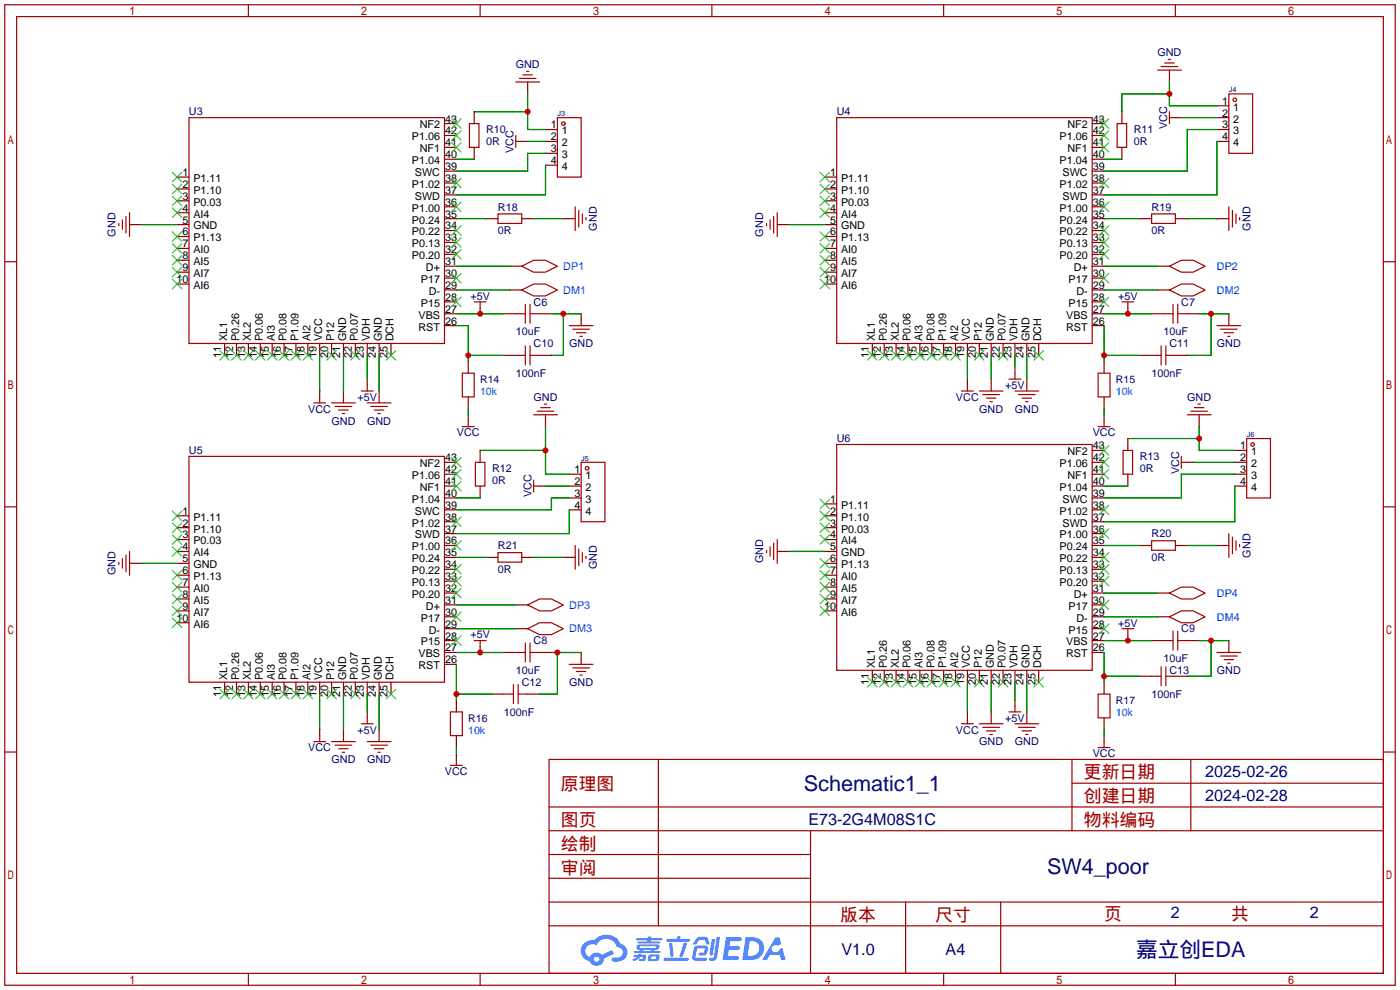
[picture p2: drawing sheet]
<svg xmlns="http://www.w3.org/2000/svg" width="299mm" height="212mm" viewBox="0 0 299 212" stroke-linecap="round" stroke-linejoin="round" font-family="sans-serif">
<g fill="none" stroke="#a10000" stroke-width=".25">
<path d="M1 1h297.2v209.6h-297.2zM3.6 3.6h292.1v204.4h-292.1zM53.1 1v2.6M102.6 1v2.6M152.1 1v2.6M201.7 1v2.6M251.2 1v2.6M1 55.9h2.6M295.7 55.9h2.5M1 108.3h2.6M295.7 108.3h2.5M1 160.7h2.6"/>
<path d="M117.3 162.3h178.4v45.7h-178.4zM117.3 177.5h178.4M117.3 172.5h178.4M140.7 162.3v35.6M173.2 177.5v30.5M229.1 162.3v15.2M229.1 167.4h66.6M254.5 162.3v15.2M295.7 160.7h2.5M117.3 182.6h55.9M117.3 197.9h178.4M117.3 192.8h178.4"/>
<path d="M117.3 187.7h55.9M193.5 192.8v15.2M213.9 192.8v15.2M53.1 208v2.6M102.6 208v2.6M152.1 208v2.6M201.7 208v2.6M251.2 208v2.6"/>
</g>
<g fill="#5487ff">
<path d="M155.2 200.3h2.6a.48 .48 0 0 1 .7 .4 .48 .48 0 0 1-.6 .4h-1.8l-.2 1.1h1.9a.43 .43 0 0 1 .4 .4 .43 .43 0 0 1-.5 .4h-1.9l-.2 1.3h1.7a.45 .45 0 0 1 .5 .2 .45 .45 0 0 1-.1 .6h-3.3z"/>
<path d="M165.7 200.3h.9l.4 1.5-.8 .3a.84 .84 0 0 0-1.2 .3 .84 .84 0 0 0 .4 1.1 .84 .84 0 0 0 1.1-.4l.1-.2 .6-.3 .7 2.5h-1l-.2-1h-2.1l-.6 1h-1.1z"/>
<path d="M152.1 200.8h.7l-.5 3.1a.36 .36 0 0 1-.3 .3 .36 .36 0 0 1-.4-.3z"/>
<path d="M153.2 200.2h.7l-.6 4.3a1.13 1.13 0 0 1-1.8 .6l.2-.4h.7l.2-.2z"/>
<path d="M148.9 200.6l.6-.4h1a.77 .77 0 0 1 .9 .5l.3 1-.2 .2h-.5l-.3-.9-.2-.2-1 .1-.7 1-.6-.1-.1-.2z"/>
<path d="M148.4 202.4l.6-.3h1.7a.81 .81 0 0 1 .7 .5 .81 .81 0 0 1-.2 .8 .81 .81 0 0 1-.9 .8h-.7a.32 .32 0 0 1-.3-.3 .32 .32 0 0 1 .4-.3h.7l.2-.9-1.6 .1-.4 1.8 2.2 .1a.32 .32 0 0 1 .3 .4 .32 .32 0 0 1-.4 .2h-2.2l-.5-.3-.1-.5z"/>
<path d="M141.9 204.7h5a.33 .33 0 0 1 .3 .3 .33 .33 0 0 1-.3 .3h-4.9l-.2-.1z"/>
<path d="M146.1 201.5h.8l-.7 2a.98 .98 0 0 1-.7 1.1l-.3-.3z"/>
<path d="M143 201.6h.7l.3 2.5a.34 .34 0 0 1-.3 .4 .34 .34 0 0 1-.4-.3z"/>
<path d="M142.5 200.7h2.1l.3-.6h.6l-.1 .6h1.7a.32 .32 0 0 1 .4 .3 .32 .32 0 0 1-.4 .3h-4.5l-.2-.2z"/>
<path d="M135.5 204.1h.9l.1-.3h.6v.3h.8a.82 .82 0 0 1-.5 1.3h-.8v-.4l.7-.1 .1-.3a.68 .68 0 0 0-1 .4l-1.1 .4-.1-.4 .9-.5h-.7z"/>
<path d="M136 200.5h2.4l.1-.3h.7v.3h2.2l.2 .3-.2 .2h-2.3v.2h1.8l.2 .3-.2 .1h-4.5l-.1-.4h2l.1-.2h-2.3l-.1-.2z"/>
<path d="M159.4 200.3l-.8 4.9h1.7a2.5 2.5 0 0 0 3-2.5 2.5 2.5 0 0 0-3.1-2.4zM160.3 201.1a1.61 1.61 0 0 1 2 1.5 1.61 1.61 0 0 1-1.8 1.7h-.7z"/>
<path d="M136.2 202a.55 .55 0 0 0-.2 .8 .55 .55 0 0 0 .7 .2l.1 .3h-1.3v.3l5.4 .1 .3-.2-.2-.2h-1.2l.2-.3a.7 .7 0 0 0 .8-.3 .7 .7 0 0 0 0-.8l-4.2-.1zM136.8 202.3l3.3-.1 .1 .1-.2 .3h-3.2zM137.5 203h1.7l-.2 .3h-1.4z"/>
<path d="M138.6 204.2a1.05 1.05 0 0 0 0 1.2 2.91 2.91 0 0 0 2.2-.2 .98 .98 0 0 0 0-1.2h-1.6zM139.2 204.5l.9-.1 .1 .4-.2 .2-.8-.1z"/>
<path d="M124.9 201.6a2.23 2.23 0 0 0-.7 2.3 2.23 2.23 0 0 0 1.8 1.6 1.58 1.58 0 0 0 1.8 .9 1.58 1.58 0 0 0 1.3-1.5l2.2-1.1-.5-.7-2.1 1a1.65 1.65 0 0 0-2.7 .4 1.45 1.45 0 0 1-.8-1.9 1.45 1.45 0 0 1 2-.7l.3 .1a2.3 2.3 0 0 1 2.3-1.3 2.3 2.3 0 0 1 2 1.7 1.12 1.12 0 0 1 1.3 1 1.12 1.12 0 0 1-1.1 1.2h-.7a.45 .45 0 0 0-.6 .4 .45 .45 0 0 0 .5 .5 2.21 2.21 0 0 0 2.2-.5 2.21 2.21 0 0 0 .5-2.3 2.13 2.13 0 0 0-1.3-1.1 3.3 3.3 0 0 0-5.6-.7l-1.1 .1zM127 205a.57 .57 0 0 1 1.1 0 .57 .57 0 0 1-1.1 0z"/>
</g>
<g fill="none" stroke="#a10000" stroke-width=".25">
<path d="M110.2 17.5h5.1M111 16.8h3.6M111.8 16h2M112.5 15.2h.5M247.4 15h5.1M248.2 14.2h3.5M248.9 13.5h2.1M249.7 12.7h.5M40.4 25.1h54.6v48.3h-54.6zM100.3 26.4h2.1v5.1h-2.1zM110.2 29v2.5M110.2 30.2h1.3"/>
<path d="M119.1 25.1h5.1v12.7h-5.1zM178.8 25.1h54.6v48.3h-54.6zM238.8 26.4h2v5.1h-2zM249.9 23.9v2.5M249.9 25.1h1.3M262.6 20.1h5.1v12.7h-5.1zM25.4 47.8v.5M26.2 47v2M26.9 46.2v3.6M27.7 45.5v5M106.4 45.7h5.1v2.1h-5.1zM111.5 56.9l2.5-1.3h2.6l2.5 1.3-2.5 1.3h-2.6z"/>
<path d="M122.9 44.2v5.1M123.7 45v3.5M124.5 45.7v2.1M125.2 46.5v.5M163.8 47.8v.5M164.6 47v2M165.4 46.2v3.6M166.1 45.5v5M246.1 45.7h5.1v2.1h-5.1zM249.9 56.9l2.6-1.3h2.5l2.6 1.3-2.6 1.3h-2.5zM262.6 44.2v5.1M263.4 45v3.5"/>
<path d="M264.2 45.7v2.1M264.9 46.5v.5M98.8 79.8h2.5v5h-2.5zM101.3 64.5h2.6M102.6 64.5v1.3M110.2 67.1h2.1M110.2 75.9h2.1M111.5 62l2.5-1.3h2.6l2.5 1.3-2.5 1.2h-2.6zM112.3 65v4.1M112.3 73.9v4.1M113.3 65v4.1M113.3 73.9v4.1"/>
<path d="M113.3 67.1h2M113.3 75.9h2M121.7 69.6h5M122.4 70.4h3.6M123.2 71.1h2M124 71.9h.5M216.9 79.8v1.2M234.7 79.8h2.5v5h-2.5zM239.8 64.5h2.5M241 64.5v1.3M246.1 75.9h2.1M248.2 73.9v4.1"/>
<path d="M248.7 67.1h2M249.2 75.9h2M249.2 73.9v4.1M249.9 62l2.6-1.3h2.5l2.6 1.3-2.6 1.2h-2.5zM250.7 65v4.1M251.7 67.1h2M251.7 65v4.1M260.1 69.6h5.1M260.9 70.4h3.5M261.6 71.1h2.1M262.4 71.9h.5M40.4 97.5h54.6v48.3h-54.6z"/>
<path d="M67.1 86.1h2.5M68.3 84.8v1.3M70.9 86.1h5M71.6 86.9h3.6M72.4 87.6h2M73.2 88.4h.5M77.2 83.6h2.6M78.5 86.1h5.1M78.5 82.3v1.3M79.2 86.9h3.6M80 87.6h2M80.8 88.4h.5"/>
<path d="M98.8 91.2h2.5M100.1 89.9v1.3M101.6 98.8h2v5.1h-2zM114 88.6h5.1M114.8 87.9h3.6M115.6 87.1h2M116.3 86.4h.5M124.2 98.8h5.1v12.7h-5.1zM178.8 95h54.6v48.3h-54.6zM205.5 83.6h2.5M206.8 82.3v1.3M209.3 83.6h5.1"/>
<path d="M210.1 84.3h3.5M210.8 85.1h2.1M211.6 85.9h.5M215.6 81h2.6M216.9 83.6h5.1M217.7 84.3h3.5M218.4 85.1h2.1M219.2 85.9h.5M234.7 91.2h2.5M236 89.9v1.3M240 96.3h2.1v5h-2.1zM252.5 97.5v2.6"/>
<path d="M252.5 98.8h1.2M253.7 88.6h5.1M254.5 87.9h3.6M255.3 87.1h2M256 86.4h.5M266.4 93.7h5.1v12.7h-5.1zM26.2 119.4v2M26.9 118.6v3.6M27.7 117.9v5M106.4 118.1h5.1v2h-5.1zM114 102.6v2.6M114 103.9h1.3"/>
<path d="M122.9 116.6v5.1M123.7 117.3v3.6M124.5 118.1v2M125.2 118.9v.5M163.8 117.6v.5M164.6 116.8v2.1M165.4 116.1v3.5M166.1 115.3v5.1M246.1 115.6h5.1v2h-5.1zM262.6 114v5.1M263.4 114.8v3.6M264.2 115.6v2"/>
<path d="M264.9 116.3v.5M25.4 120.1v.5M101.3 136.9h2.6M102.6 136.9v1.3M110.2 139.4h2.1M112.3 137.4v4.1M112.8 134.4l2.5-1.3h2.6l2.5 1.3-2.5 1.2h-2.6zM112.8 129.3l2.5-1.3h2.6l2.5 1.3-2.5 1.3h-2.6zM113.3 137.4v4.1M113.3 139.4h2M239.8 134.4h2.5M241 134.4v1.2"/>
<path d="M248.7 136.9h2M249.9 131.8l2.6-1.2h2.5l2.6 1.2-2.6 1.3h-2.5zM249.9 126.7l2.6-1.2h2.5l2.6 1.2-2.6 1.3h-2.5zM250.7 134.9v4M251.7 134.9v4M251.7 136.9h2M260.1 139.4h5.1M67.1 158.5h2.5M68.3 157.2v1.3M70.9 158.5h5M71.6 159.3h3.6M77.2 154.7h2.6"/>
<path d="M78.5 158.5h5.1M78.5 153.4v1.3M79.2 159.3h3.6M96.3 152.1h2.5v5.1h-2.5zM107.7 148.3h2M109.7 146.3v4.1M110.7 146.3v4.1M110.7 148.3h2.1M121.7 142h5M122.4 142.7h3.6M123.2 143.5h2M124 144.3h.5"/>
<path d="M205.5 154.7h2.5M206.8 153.4v1.3M209.3 154.7h5.1M210.1 155.4h3.5M210.8 156.2h2.1M211.6 157h.5M215.6 152.1h2.6M216.9 154.7h5.1M216.9 150.9v1.2M217.7 155.4h3.5M218.4 156.2h2.1M219.2 157h.5"/>
<path d="M234.7 148.3h2.5v5.1h-2.5zM234.7 159.8h2.5M236 158.5v1.3M246.1 144.5h2.1M248.2 142.5v4.1M249.2 142.5v4.1M249.2 144.5h2M260.9 140.2h3.5M261.6 141h2.1M262.4 141.7h.5M72.4 160h2M73.2 160.8h.5"/>
<path d="M80 160h2M80.8 160.8h.5M96.3 163.6h2.5M97.5 162.3v1.3"/>
<circle cx="120.4" cy="26.4" r=".38"/>
<circle cx="263.9" cy="21.3" r=".38"/>
<circle cx="267.7" cy="95" r=".38"/>
<circle cx="125.5" cy="100.1" r=".38"/>
</g>
<g fill="none" stroke="#870000" stroke-width=".25">
<path d="M112.8 17.5v2.6M249.9 15v2.5M37.8 37.8h2.6M95 39.1h2.5M95 36.6h2.5M95 34h2.5M95 31.5h2.5M95 29h2.5M95 26.4h2.5M101.3 23.9v2.5M101.3 31.5v2.5M111.5 30.2h1.3"/>
<path d="M116.6 27.7h2.5M116.6 30.2h2.5M116.6 32.8h2.5M116.6 35.3h2.5M176.3 37.8h2.5M233.4 39.1h2.6M233.4 36.6h2.6M233.4 34h2.6M233.4 31.5h2.6M233.4 29h2.6M233.4 26.4h2.6M239.8 23.9v2.5"/>
<path d="M239.8 31.5v2.5M251.2 25.1h1.3M260.1 27.7h2.5M260.1 30.2h2.5M260.1 22.6h2.5M260.1 25.1h2.5M27.7 48h2.5M37.8 40.4h2.6M37.8 42.9h2.6M37.8 45.5h2.6M37.8 48h2.6M37.8 50.5h2.6"/>
<path d="M37.8 53.1h2.6M37.8 55.6h2.6M37.8 58.2h2.6M95 59.4h2.5M95 56.9h2.5M95 54.4h2.5M95 51.8h2.5M95 49.3h2.5M95 46.7h2.5M95 44.2h2.5M95 41.7h2.5M103.9 46.7h2.5"/>
<path d="M109 56.9h2.5M111.5 46.7h2.5M120.4 46.7h2.5M166.1 48h2.6M176.3 40.4h2.5M176.3 42.9h2.5M176.3 45.5h2.5M176.3 48h2.5M176.3 50.5h2.5M176.3 53.1h2.5M176.3 55.6h2.5M176.3 58.2h2.5"/>
<path d="M233.4 59.4h2.6M233.4 56.9h2.6M233.4 54.4h2.6M233.4 51.8h2.6M233.4 49.3h2.6M233.4 46.7h2.6M233.4 44.2h2.6M233.4 41.7h2.6M243.6 46.7h2.5M247.4 56.9h2.5M251.2 46.7h2.5M260.1 46.7h2.5"/>
<path d="M37.8 60.7h2.6M48 73.4v2.5M50.5 73.4v2.5M53.1 73.4v2.5M55.6 73.4v2.5M58.2 73.4v2.5M60.7 73.4v2.5M63.2 73.4v2.5M65.8 73.4v2.5M68.3 73.4v2.5M70.9 73.4v2.5M73.4 73.4v2.5"/>
<path d="M75.9 73.4v2.5M78.5 73.4v2.5M81 73.4v2.5M83.6 73.4v2.5M95 69.6h2.5M95 67.1h2.5M95 64.5h2.5M95 62h2.5M100.1 77.2v2.6M102.6 65.8v1.3M107.7 67.1h2.5M107.7 75.9h2.5"/>
<path d="M109 62h2.5M115.3 67.1h2.6M115.3 75.9h2.6M124.2 67.1v2.5M176.3 60.7h2.5M186.4 73.4v2.5M189 73.4v2.5M191.5 73.4v2.5M194.1 73.4v2.5M196.6 73.4v2.5M199.1 73.4v2.5M201.7 73.4v2.5"/>
<path d="M204.2 73.4v2.5M206.8 73.4v2.5M209.3 73.4v2.5M211.8 73.4v2.5M214.4 73.4v2.5M216.9 73.4v2.5M216.9 78.5v1.3M219.5 73.4v2.5M222 73.4v2.5M233.4 69.6h2.6M233.4 67.1h2.6M233.4 64.5h2.6"/>
<path d="M233.4 62h2.6M236 77.2v2.6M241 65.8v1.3M243.6 75.9h2.5M246.1 67.1h2.6M247.4 62h2.5M251.2 75.9h2.5M253.7 67.1h2.6M262.6 67.1v2.5M68.3 83.6v1.2M73.4 83.6v2.5M78.5 81v1.3"/>
<path d="M81 83.6v2.5M95 98.8h2.5M100.1 84.8v2.6M100.1 88.6v1.3M102.6 96.3v2.5M116.6 88.6v2.6M206.8 81v1.3M211.8 81v2.6M219.5 81v2.6M233.4 98.8h2.6M233.4 96.3h2.6M236 84.8v2.6"/>
<path d="M236 88.6v1.3M241 93.7v2.6M253.7 98.8h1.3M256.3 88.6v2.6M263.9 98.8h2.5M263.9 96.3h2.5M37.8 110.2h2.6M37.8 112.8h2.6M37.8 115.3h2.6M37.8 117.9h2.6M95 119.1h2.5M95 116.6h2.5"/>
<path d="M95 114h2.5M95 111.5h2.5M95 109h2.5M95 106.4h2.5M95 103.9h2.5M95 101.3h2.5M102.6 103.9v2.5M103.9 119.1h2.5M111.5 119.1h2.5M115.3 103.9h1.3M120.4 119.1h2.5M121.7 109h2.5"/>
<path d="M121.7 106.4h2.5M121.7 103.9h2.5M121.7 101.3h2.5M166.1 117.9h2.6M176.3 110.2h2.5M176.3 112.8h2.5M176.3 115.3h2.5M176.3 117.9h2.5M176.3 107.7h2.5M233.4 119.1h2.6M233.4 116.6h2.6M233.4 114h2.6"/>
<path d="M233.4 111.5h2.6M233.4 109h2.6M233.4 106.4h2.6M233.4 103.9h2.6M233.4 101.3h2.6M241 101.3v2.6M243.6 116.6h2.5M251.2 116.6h2.5M260.1 116.6h2.5M263.9 103.9h2.5M263.9 101.3h2.5M27.7 120.4h2.5"/>
<path d="M37.8 120.4h2.6M37.8 122.9h2.6M37.8 125.5h2.6M37.8 128h2.6M37.8 130.6h2.6M37.8 133.1h2.6M95 139.4h2.5M95 136.9h2.5M95 134.4h2.5M95 131.8h2.5M95 129.3h2.5M95 126.7h2.5"/>
<path d="M95 124.2h2.5M95 121.7h2.5M102.6 138.2v1.2M107.7 139.4h2.5M110.2 134.4h2.6M110.2 129.3h2.6M115.3 139.4h2.6M124.2 139.4v2.6M176.3 120.4h2.5M176.3 122.9h2.5M176.3 125.5h2.5M176.3 128h2.5"/>
<path d="M176.3 130.6h2.5M233.4 139.4h2.6M233.4 136.9h2.6M233.4 134.4h2.6M233.4 131.8h2.6M233.4 129.3h2.6M233.4 126.7h2.6M233.4 124.2h2.6M233.4 121.7h2.6M241 135.6v1.3M246.1 136.9h2.6M247.4 131.8h2.5"/>
<path d="M247.4 126.7h2.5M253.7 136.9h2.6M262.6 136.9v2.5M48 145.8v2.5M50.5 145.8v2.5M53.1 145.8v2.5M55.6 145.8v2.5M58.2 145.8v2.5M60.7 145.8v2.5M63.2 145.8v2.5M65.8 145.8v2.5M68.3 145.8v2.5"/>
<path d="M68.3 156v1.2M70.9 145.8v2.5M73.4 145.8v2.5M73.4 156v2.5M75.9 145.8v2.5M78.5 145.8v2.5M78.5 152.1v1.3M81 145.8v2.5M81 156v2.5M83.6 145.8v2.5M95 142h2.5M97.5 149.6v2.5"/>
<path d="M97.5 157.2v2.6M105.2 148.3h2.5M112.8 148.3h2.5M186.4 143.3v2.5M189 143.3v2.5M191.5 143.3v2.5M194.1 143.3v2.5M196.6 143.3v2.5M199.1 143.3v2.5M201.7 143.3v2.5M204.2 143.3v2.5M206.8 143.3v2.5"/>
<path d="M206.8 152.1v1.3M209.3 143.3v2.5M211.8 143.3v2.5M211.8 152.1v2.6M214.4 143.3v2.5M216.9 143.3v2.5M216.9 149.6v1.3M219.5 143.3v2.5M219.5 152.1v2.6M222 143.3v2.5M236 145.8v2.5M236 153.4v2.6"/>
<path d="M236 157.2v1.3M243.6 144.5h2.5M251.2 144.5h2.5M97.5 161v1.3"/>
</g>
<g fill="none" stroke="#3c3" stroke-width=".25">
<path d="M36.8 36.8l2.1 2.1M36.8 39.4l2.1 2M38.9 36.8l-2.1 2.1M38.9 39.4l-2.1 2M96.5 38.1l2.1 2M96.5 30.5l2.1 2M96.5 27.9l2.1 2.1M96.5 25.4l2.1 2M98.6 27.9l-2.1 2.1M98.6 30.5l-2.1 2M98.6 38.1l-2.1 2M98.6 25.4l-2.1 2"/>
<path d="M175.3 36.8l2 2.1M175.3 39.4l2 2M177.3 36.8l-2 2.1M177.3 39.4l-2 2M234.9 38.1l2.1 2M234.9 30.5l2.1 2M234.9 27.9l2.1 2.1M234.9 25.4l2.1 2M237 25.4l-2.1 2M237 30.5l-2.1 2M237 38.1l-2.1 2M237 27.9l-2.1 2.1"/>
<path d="M36.8 41.9l2.1 2M36.8 44.4l2.1 2.1M36.8 49.5l2.1 2.1M36.8 52.1l2.1 2M36.8 54.6l2.1 2M36.8 57.2l2.1 2M36.8 59.7l2.1 2M38.9 41.9l-2.1 2M38.9 44.4l-2.1 2.1M38.9 49.5l-2.1 2.1M38.9 52.1l-2.1 2M38.9 54.6l-2.1 2"/>
<path d="M38.9 57.2l-2.1 2M38.9 59.7l-2.1 2M96.5 58.4l2.1 2.1M96.5 53.3l2.1 2.1M96.5 50.8l2.1 2M96.5 48.3l2.1 2M96.5 43.2l2.1 2M98.6 43.2l-2.1 2M98.6 48.3l-2.1 2M98.6 53.3l-2.1 2.1M98.6 58.4l-2.1 2.1M98.6 50.8l-2.1 2"/>
<path d="M175.3 41.9l2 2M175.3 44.4l2 2.1M175.3 49.5l2 2.1M175.3 52.1l2 2M175.3 54.6l2 2M175.3 57.2l2 2M175.3 59.7l2 2M177.3 41.9l-2 2M177.3 44.4l-2 2.1M177.3 49.5l-2 2.1M177.3 52.1l-2 2M177.3 54.6l-2 2"/>
<path d="M177.3 57.2l-2 2M177.3 59.7l-2 2M234.9 58.4l2.1 2.1M234.9 53.3l2.1 2.1M234.9 50.8l2.1 2M234.9 48.3l2.1 2M234.9 43.2l2.1 2M237 43.2l-2.1 2M237 48.3l-2.1 2M237 53.3l-2.1 2.1M237 58.4l-2.1 2.1M237 50.8l-2.1 2"/>
<path d="M47 74.9l2 2.1M49 74.9l-2 2.1M49.5 74.9l2.1 2.1M51.6 74.9l-2.1 2.1M52.1 74.9l2 2.1M54.1 74.9l-2 2.1M54.6 74.9l2 2.1M56.6 74.9l-2 2.1M57.1 74.9l2.1 2.1M59.2 74.9l-2.1 2.1M59.7 74.9l2 2.1M61.7 74.9l-2 2.1"/>
<path d="M62.2 74.9l2.1 2.1M64.3 74.9l-2.1 2.1M64.8 74.9l2 2.1M66.8 74.9l-2 2.1M69.8 74.9l2.1 2.1M71.9 74.9l-2.1 2.1M74.9 74.9l2.1 2.1M77 74.9l-2.1 2.1M82.5 74.9l2.1 2.1M84.6 74.9l-2.1 2.1M96.5 63.5l2.1 2M98.6 63.5l-2.1 2"/>
<path d="M185.4 74.9l2.1 2.1M187.5 74.9l-2.1 2.1M188 74.9l2 2.1M190 74.9l-2 2.1M190.5 74.9l2 2.1M192.5 74.9l-2 2.1M193 74.9l2.1 2.1M195.1 74.9l-2.1 2.1M195.6 74.9l2 2.1M197.6 74.9l-2 2.1M198.1 74.9l2.1 2.1M200.2 74.9l-2.1 2.1"/>
<path d="M200.7 74.9l2 2.1M202.7 74.9l-2 2.1M203.2 74.9l2 2.1M205.2 74.9l-2 2.1M208.3 74.9l2 2.1M210.3 74.9l-2 2.1M213.4 74.9l2 2.1M215.4 74.9l-2 2.1M221 74.9l2 2.1M223 74.9l-2 2.1M234.9 63.5l2.1 2M237 63.5l-2.1 2"/>
<path d="M96.5 97.8l2.1 2M98.6 97.8l-2.1 2M234.9 97.8l2.1 2M234.9 95.2l2.1 2.1M237 95.2l-2.1 2.1M237 97.8l-2.1 2M36.8 109.2l2.1 2.1M36.8 111.8l2.1 2M36.8 114.3l2.1 2M36.8 116.8l2.1 2.1M38.9 109.2l-2.1 2.1M38.9 111.8l-2.1 2"/>
<path d="M38.9 114.3l-2.1 2M38.9 116.8l-2.1 2.1M96.5 115.6l2.1 2M96.5 110.5l2.1 2M96.5 102.9l2.1 2M96.5 100.3l2.1 2.1M98.6 115.6l-2.1 2M98.6 100.3l-2.1 2.1M98.6 110.5l-2.1 2M98.6 102.9l-2.1 2M175.3 106.7l2 2M175.3 109.2l2 2.1"/>
<path d="M175.3 111.8l2 2M175.3 114.3l2 2M175.3 119.4l2 2M177.3 106.7l-2 2M177.3 109.2l-2 2.1M177.3 111.8l-2 2M177.3 114.3l-2 2M177.3 119.4l-2 2M234.9 118.1l2.1 2M234.9 113l2.1 2.1M234.9 107.9l2.1 2.1M234.9 100.3l2.1 2.1"/>
<path d="M237 100.3l-2.1 2.1M237 107.9l-2.1 2.1M237 113l-2.1 2.1M237 118.1l-2.1 2M36.8 121.9l2.1 2.1M36.8 124.5l2.1 2M36.8 127l2.1 2M36.8 129.5l2.1 2.1M36.8 132.1l2.1 2M38.9 121.9l-2.1 2.1M38.9 124.5l-2.1 2M38.9 127l-2.1 2"/>
<path d="M38.9 129.5l-2.1 2.1M38.9 132.1l-2.1 2M96.5 135.9l2.1 2M96.5 130.8l2.1 2M96.5 125.7l2.1 2.1M96.5 123.2l2.1 2M96.5 120.6l2.1 2.1M98.6 120.6l-2.1 2.1M98.6 135.9l-2.1 2M98.6 125.7l-2.1 2.1M98.6 130.8l-2.1 2M98.6 123.2l-2.1 2"/>
<path d="M175.3 121.9l2 2.1M175.3 124.5l2 2M175.3 127l2 2M175.3 129.5l2 2.1M177.3 121.9l-2 2.1M177.3 124.5l-2 2M177.3 127l-2 2M177.3 129.5l-2 2.1M234.9 133.4l2.1 2M234.9 128.3l2.1 2M234.9 123.2l2.1 2M234.9 120.6l2.1 2.1"/>
<path d="M237 123.2l-2.1 2M237 133.4l-2.1 2M237 128.3l-2.1 2M237 120.6l-2.1 2.1M47 147.3l2 2.1M49 147.3l-2 2.1M49.5 147.3l2.1 2.1M51.6 147.3l-2.1 2.1M52.1 147.3l2 2.1M54.1 147.3l-2 2.1M54.6 147.3l2 2.1M56.6 147.3l-2 2.1"/>
<path d="M57.1 147.3l2.1 2.1M59.2 147.3l-2.1 2.1M59.7 147.3l2 2.1M61.7 147.3l-2 2.1M62.2 147.3l2.1 2.1M64.3 147.3l-2.1 2.1M64.8 147.3l2 2.1M66.8 147.3l-2 2.1M69.8 147.3l2.1 2.1M71.9 147.3l-2.1 2.1M74.9 147.3l2.1 2.1M77 147.3l-2.1 2.1"/>
<path d="M82.5 147.3l2.1 2.1M84.6 147.3l-2.1 2.1M185.4 144.8l2.1 2M187.5 144.8l-2.1 2M188 144.8l2 2M190 144.8l-2 2M190.5 144.8l2 2M192.5 144.8l-2 2M193 144.8l2.1 2M195.1 144.8l-2.1 2M195.6 144.8l2 2M197.6 144.8l-2 2"/>
<path d="M198.1 144.8l2.1 2M200.2 144.8l-2.1 2M200.7 144.8l2 2M202.7 144.8l-2 2M203.2 144.8l2 2M205.2 144.8l-2 2M208.3 144.8l2 2M210.3 144.8l-2 2M213.4 144.8l2 2M215.4 144.8l-2 2M221 144.8l2 2M223 144.8l-2 2"/>
</g>
<g fill="none" stroke="#008700" stroke-width=".25">
<path d="M249.9 17.5v5.1h10.2M97.5 34h3.8M101.3 23.9h11.5M112.8 20.1v7.6h3.8M112.8 30.2h3.8M116.6 32.8h-3.8v3.8h-15.3M116.6 35.3v6.4h-19.1M236 34h3.8M249.9 20.1h-10.1v3.8M252.5 25.1h7.6M260.1 27.7h-6.4v8.9h-17.7M260.1 30.2v11.5h-24.1"/>
<path d="M30.2 48h7.6M97.5 56.9h11.5M97.5 46.7h6.4M114 46.7h6.4M168.7 48h7.6M236 56.9h11.4M236 46.7h7.6M253.7 46.7h6.4M68.3 75.9v7.7M73.4 75.9v7.7M78.5 75.9v5.1M81 75.9v7.7"/>
<path d="M97.5 62h11.5M97.5 67.1h10.2M97.5 69.6h2.6v7.6M100.1 75.9h7.6M117.9 67.1h6.3M120.4 67.1v8.8h-2.5M206.8 75.9v5.1M211.8 75.9v5.1M216.9 75.9v2.6M219.5 75.9v5.1M236 62h11.4M236 67.1h10.1"/>
<path d="M236 75.9h7.6M236 69.6v7.6M256.3 67.1h6.3M258.8 67.1v8.8h-5.1M100.1 87.4v1.2M102.6 96.3h14M116.6 91.2v10.1h5.1M236 87.4v1.2M241 93.7h15.3M255 98.8h8.9M256.3 91.2v5.1h7.6M97.5 106.4h5.1"/>
<path d="M97.5 119.1h6.4M114 119.1h6.4M116.6 103.9h5.1M121.7 109v5h-24.2M121.7 106.4h-3.8v2.6h-20.4M168.7 117.9h7.6M236 103.9h5M236 116.6h7.6M253.7 116.6h6.4M263.9 101.3h-11.4v5.1h-16.5M263.9 103.9v7.6h-27.9M30.2 120.4h7.6"/>
<path d="M97.5 129.3h12.7M97.5 134.4h12.7M97.5 139.4h10.2M117.9 139.4h6.3M119.1 139.4v8.9h-3.8M236 126.7h11.4M236 131.8h11.4M236 136.9h10.1M236 139.4v6.4M256.3 136.9h6.3M258.8 136.9v7.6h-5.1M68.3 148.3v7.7"/>
<path d="M73.4 148.3v7.7M78.5 148.3v3.8M81 148.3v7.7M97.5 148.3h7.7M97.5 142v7.6M97.5 159.8v1.2M206.8 145.8v6.3M211.8 145.8v6.3M216.9 145.8v3.8M219.5 145.8v6.3M236 144.5h7.6M236 156v1.2"/>
</g>
<g fill="#c00">
<circle cx="112.8" cy="23.9" r=".63"/>
<circle cx="249.9" cy="20.1" r=".63"/>
<circle cx="256.3" cy="93.7" r=".63"/>
<circle cx="116.6" cy="96.3" r=".63"/>
<circle cx="102.6" cy="67.1" r=".63"/>
<circle cx="120.4" cy="67.1" r=".63"/>
<circle cx="241" cy="67.1" r=".63"/>
<circle cx="258.8" cy="67.1" r=".63"/>
<circle cx="102.6" cy="139.4" r=".63"/>
<circle cx="119.1" cy="139.4" r=".63"/>
<circle cx="241" cy="136.9" r=".63"/>
<circle cx="258.8" cy="136.9" r=".63"/>
<circle cx="100.1" cy="75.9" r=".63"/>
<circle cx="236" cy="75.9" r=".63"/>
<circle cx="97.5" cy="148.3" r=".63"/>
<circle cx="236" cy="144.5" r=".63"/>
</g>
<g font-size="4.6" fill="#000080">
<text x="171.8" y="169">Schematic1_1</text>
<text x="223.8" y="186.8">SW4_poor</text>
<text x="242.8" y="204.6">嘉立创EDA</text>
</g>
<g font-size="3.8" fill="#a00000">
<text x="231.6" y="166.4">更新日期</text>
<text x="119.9" y="168.9">原理图</text>
<text x="231.6" y="171.5">创建日期</text>
<text x="119.9" y="176.5">图页</text>
<text x="231.6" y="176.5">物料编码</text>
<text x="119.9" y="181.6">绘制</text>
<text x="119.9" y="186.7">审阅</text>
<text x="179.6" y="196.9">版本</text>
<text x="199.9" y="196.9">尺寸</text>
<text x="236" y="196.6">页</text>
<text x="263.1" y="196.6">共</text>
</g>
<g font-size="3.5" fill="#000080">
<text x="257.6" y="166.1">2025-02-26</text>
<text x="257.6" y="171.1">2024-02-28</text>
<text x="172.8" y="176.2">E73-2G4M08S1C</text>
<text x="250.2" y="196.3">2</text>
<text x="280" y="196.3">2</text>
<text x="179.8" y="204.2">V1.0</text>
<text x="202.1" y="204.2">A4</text>
</g>
<g font-size="2.3" fill="#000080">
<text x="247.4" y="12">GND</text>
<text x="110.2" y="14.5">GND</text>
<text x="40.4" y="24.7">U3</text>
<text x="103.9" y="28.5">R10</text>
<text x="178.8" y="24.7">U4</text>
<text x="242.3" y="28.5">R11</text>
<text x="249.5" y="27.6" transform="rotate(-90 249.5 27.6)">VCC</text>
<text x="103.9" y="31">0R</text>
<text x="109.8" y="32.7" transform="rotate(-90 109.8 32.7)">VCC</text>
<text x="242.3" y="31">0R</text>
<text x="106.4" y="45">R18</text>
<text x="246.1" y="45">R19</text>
<text x="24.7" y="50.6" transform="rotate(-90 24.7 50.6)">GND</text>
<text x="106.4" y="50.1">0R</text>
<text x="127.6" y="49.3" transform="rotate(-90 127.6 49.3)">GND</text>
<text x="163.1" y="50.6" transform="rotate(-90 163.1 50.6)">GND</text>
<text x="246.1" y="50.1">0R</text>
<text x="267.3" y="49.3" transform="rotate(-90 267.3 49.3)">GND</text>
<text x="100.5" y="64.1">+5V</text>
<text x="114" y="65.3">C6</text>
<text x="239" y="64.1">+5V</text>
<text x="252.5" y="65.3">C7</text>
<text x="110.2" y="71.7">10uF</text>
<text x="248.7" y="71.7">10uF</text>
<text x="114" y="74.2">C10</text>
<text x="121.6" y="74.2">GND</text>
<text x="249.9" y="74.2">C11</text>
<text x="260.1" y="74.2">GND</text>
<text x="110.2" y="80.6">100nF</text>
<text x="214.8" y="83.1">+5V</text>
<text x="246.1" y="80.6">100nF</text>
<text x="65.9" y="88.2">VCC</text>
<text x="76.4" y="85.6">+5V</text>
<text x="114" y="85.6">GND</text>
<text x="204.3" y="85.6">VCC</text>
<text x="209.3" y="88.2">GND</text>
<text x="216.9" y="88.2">GND</text>
<text x="253.7" y="85.6">GND</text>
<text x="70.8" y="90.7">GND</text>
<text x="78.5" y="90.7">GND</text>
<text x="97.6" y="93.3">VCC</text>
<text x="178.8" y="94.5">U6</text>
<text x="233.5" y="93.3">VCC</text>
<text x="40.4" y="97.1">U5</text>
<text x="105.2" y="100.9">R12</text>
<text x="243.6" y="98.3">R13</text>
<text x="243.6" y="100.9">0R</text>
<text x="252" y="101.2" transform="rotate(-90 252 101.2)">VCC</text>
<text x="105.2" y="103.4">0R</text>
<text x="113.6" y="106.3" transform="rotate(-90 113.6 106.3)">VCC</text>
<text x="106.4" y="117.4">R21</text>
<text x="246.1" y="114.9">R20</text>
<text x="246.1" y="119.9">0R</text>
<text x="267.3" y="119.2" transform="rotate(-90 267.3 119.2)">GND</text>
<text x="24.7" y="123" transform="rotate(-90 24.7 123)">GND</text>
<text x="106.4" y="122.5">0R</text>
<text x="127.6" y="121.7" transform="rotate(-90 127.6 121.7)">GND</text>
<text x="163.1" y="120.4" transform="rotate(-90 163.1 120.4)">GND</text>
<text x="100.5" y="136.4">+5V</text>
<text x="114" y="137.7">C8</text>
<text x="239" y="133.9">+5V</text>
<text x="252.5" y="135.2">C9</text>
<text x="248.7" y="141.5">10uF</text>
<text x="110.2" y="144.1">10uF</text>
<text x="111.5" y="146.6">C12</text>
<text x="121.6" y="146.6">GND</text>
<text x="246.1" y="149.1">100nF</text>
<text x="249.9" y="144.1">C13</text>
<text x="260.1" y="144.1">GND</text>
<text x="107.7" y="153">100nF</text>
<text x="214.8" y="154.2">+5V</text>
<text x="65.9" y="160.6">VCC</text>
<text x="76.4" y="156.8">+5V</text>
<text x="204.3" y="156.8">VCC</text>
<text x="209.3" y="159.3">GND</text>
<text x="216.9" y="159.3">GND</text>
<text x="233.5" y="161.8">VCC</text>
<text x="70.8" y="163.1">GND</text>
<text x="78.5" y="163.1">GND</text>
<text x="95.1" y="165.7">VCC</text>
</g>
<g font-size="2.3">
<text x="261.2" y="22.4">1</text>
<text x="263.6" y="23.6">1</text>
<text x="88" y="30">P1.06</text>
<text x="89.7" y="27.5">NF2</text>
<text x="95.1" y="28.7">42</text>
<text x="95.1" y="26.2">43</text>
<text x="117.7" y="27.5">1</text>
<text x="117.7" y="30">2</text>
<text x="120.1" y="28.7">1</text>
<text x="226.5" y="30">P1.06</text>
<text x="228.1" y="27.5">NF2</text>
<text x="233.6" y="28.7">42</text>
<text x="233.6" y="26.2">43</text>
<text x="261.2" y="24.9">2</text>
<text x="261.2" y="27.5">3</text>
<text x="261.2" y="30">4</text>
<text x="263.6" y="26.2">2</text>
<text x="263.6" y="28.7">3</text>
<text x="88" y="35.1">P1.04</text>
<text x="89.7" y="32.5">NF1</text>
<text x="95.1" y="33.8">40</text>
<text x="95.1" y="31.3">41</text>
<text x="117.7" y="32.5">3</text>
<text x="117.7" y="35.1">4</text>
<text x="120.1" y="31.3">2</text>
<text x="120.1" y="33.8">3</text>
<text x="226.5" y="35.1">P1.04</text>
<text x="228.1" y="32.5">NF1</text>
<text x="233.6" y="33.8">40</text>
<text x="233.6" y="31.3">41</text>
<text x="263.6" y="31.3">4</text>
<text x="39" y="37.6">1</text>
<text x="39" y="40.2">2</text>
<text x="41.3" y="38.9">P1.11</text>
<text x="41.3" y="41.4">P1.10</text>
<text x="88" y="40.2">P1.02</text>
<text x="88.7" y="37.6">SWC</text>
<text x="95.1" y="41.4">37</text>
<text x="95.1" y="38.9">38</text>
<text x="95.1" y="36.3">39</text>
<text x="120.1" y="36.3">4</text>
<text x="177.4" y="37.6">1</text>
<text x="177.4" y="40.2">2</text>
<text x="179.8" y="38.9">P1.11</text>
<text x="179.8" y="41.4">P1.10</text>
<text x="226.5" y="40.2">P1.02</text>
<text x="227.1" y="37.6">SWC</text>
<text x="233.6" y="41.4">37</text>
<text x="233.6" y="38.9">38</text>
<text x="233.6" y="36.3">39</text>
<text x="39" y="42.7">3</text>
<text x="39" y="45.2">4</text>
<text x="39" y="47.8">5</text>
<text x="41.3" y="44">P0.03</text>
<text x="41.3" y="46.5">AI4</text>
<text x="88" y="47.8">P0.24</text>
<text x="88" y="45.2">P1.00</text>
<text x="88.7" y="42.7">SWD</text>
<text x="95.1" y="46.5">35</text>
<text x="95.1" y="44">36</text>
<text x="177.4" y="42.7">3</text>
<text x="177.4" y="45.2">4</text>
<text x="177.4" y="47.8">5</text>
<text x="179.8" y="44">P0.03</text>
<text x="179.8" y="46.5">AI4</text>
<text x="226.5" y="47.8">P0.24</text>
<text x="226.5" y="45.2">P1.00</text>
<text x="227.1" y="42.7">SWD</text>
<text x="233.6" y="46.5">35</text>
<text x="233.6" y="44">36</text>
<text x="39" y="50.3">6</text>
<text x="39" y="52.9">7</text>
<text x="41.3" y="49">GND</text>
<text x="41.3" y="51.6">P1.13</text>
<text x="88" y="52.9">P0.13</text>
<text x="88" y="50.3">P0.22</text>
<text x="95.1" y="51.6">33</text>
<text x="95.1" y="49">34</text>
<text x="177.4" y="50.3">6</text>
<text x="177.4" y="52.9">7</text>
<text x="179.8" y="49">GND</text>
<text x="179.8" y="51.6">P1.13</text>
<text x="226.5" y="52.9">P0.13</text>
<text x="226.5" y="50.3">P0.22</text>
<text x="233.6" y="51.6">33</text>
<text x="233.6" y="49">34</text>
<text x="39" y="55.4">8</text>
<text x="39" y="57.9">9</text>
<text x="41.3" y="54.1">AI0</text>
<text x="41.3" y="56.7">AI5</text>
<text x="41.3" y="59.2">AI7</text>
<text x="88" y="55.4">P0.20</text>
<text x="91" y="57.9">D+</text>
<text x="95.1" y="59.2">30</text>
<text x="95.1" y="56.7">31</text>
<text x="95.1" y="54.1">32</text>
<text x="177.4" y="55.4">8</text>
<text x="177.4" y="57.9">9</text>
<text x="179.8" y="54.1">AI0</text>
<text x="179.8" y="56.7">AI5</text>
<text x="179.8" y="59.2">AI7</text>
<text x="226.5" y="55.4">P0.20</text>
<text x="229.5" y="57.9">D+</text>
<text x="233.6" y="59.2">30</text>
<text x="233.6" y="56.7">31</text>
<text x="233.6" y="54.1">32</text>
<text x="37.7" y="60.5">10</text>
<text x="41.3" y="61.7">AI6</text>
<text x="89.9" y="65.6">P15</text>
<text x="89.9" y="60.5">P17</text>
<text x="91.6" y="63">D-</text>
<text x="95.1" y="64.3">28</text>
<text x="95.1" y="61.7">29</text>
<text x="176.1" y="60.5">10</text>
<text x="179.8" y="61.7">AI6</text>
<text x="228.4" y="65.6">P15</text>
<text x="228.4" y="60.5">P17</text>
<text x="230" y="63">D-</text>
<text x="233.6" y="64.3">28</text>
<text x="233.6" y="61.7">29</text>
<text x="89.4" y="68.1">VBS</text>
<text x="89.4" y="70.6">RST</text>
<text x="95.1" y="69.4">26</text>
<text x="95.1" y="66.8">27</text>
<text x="227.9" y="68.1">VBS</text>
<text x="227.9" y="70.6">RST</text>
<text x="233.6" y="69.4">26</text>
<text x="233.6" y="66.8">27</text>
<text x="47.3" y="76.6" transform="rotate(-90 47.3 76.6)">11</text>
<text x="48.6" y="73" transform="rotate(-90 48.6 73)">XL1</text>
<text x="49.8" y="76.6" transform="rotate(-90 49.8 76.6)">12</text>
<text x="51.1" y="73" transform="rotate(-90 51.1 73)">P0.26</text>
<text x="52.4" y="76.6" transform="rotate(-90 52.4 76.6)">13</text>
<text x="53.6" y="73" transform="rotate(-90 53.6 73)">XL2</text>
<text x="54.9" y="76.6" transform="rotate(-90 54.9 76.6)">14</text>
<text x="56.2" y="73" transform="rotate(-90 56.2 73)">P0.06</text>
<text x="57.4" y="76.6" transform="rotate(-90 57.4 76.6)">15</text>
<text x="58.7" y="73" transform="rotate(-90 58.7 73)">AI3</text>
<text x="60" y="76.6" transform="rotate(-90 60 76.6)">16</text>
<text x="61.3" y="73" transform="rotate(-90 61.3 73)">P0.08</text>
<text x="62.5" y="76.6" transform="rotate(-90 62.5 76.6)">17</text>
<text x="63.8" y="73" transform="rotate(-90 63.8 73)">P1.09</text>
<text x="65.1" y="76.6" transform="rotate(-90 65.1 76.6)">18</text>
<text x="66.3" y="73" transform="rotate(-90 66.3 73)">AI2</text>
<text x="67.6" y="76.6" transform="rotate(-90 67.6 76.6)">19</text>
<text x="68.9" y="73" transform="rotate(-90 68.9 73)">VCC</text>
<text x="70.1" y="76.6" transform="rotate(-90 70.1 76.6)">20</text>
<text x="71.4" y="73" transform="rotate(-90 71.4 73)">P12</text>
<text x="72.7" y="76.6" transform="rotate(-90 72.7 76.6)">21</text>
<text x="74" y="73" transform="rotate(-90 74 73)">GND</text>
<text x="75.2" y="76.6" transform="rotate(-90 75.2 76.6)">22</text>
<text x="76.5" y="73" transform="rotate(-90 76.5 73)">P0.07</text>
<text x="77.8" y="76.6" transform="rotate(-90 77.8 76.6)">23</text>
<text x="79" y="73" transform="rotate(-90 79 73)">VDH</text>
<text x="80.3" y="76.6" transform="rotate(-90 80.3 76.6)">24</text>
<text x="81.6" y="73" transform="rotate(-90 81.6 73)">GND</text>
<text x="82.8" y="76.6" transform="rotate(-90 82.8 76.6)">25</text>
<text x="84.1" y="73" transform="rotate(-90 84.1 73)">DCH</text>
<text x="185.7" y="76.6" transform="rotate(-90 185.7 76.6)">11</text>
<text x="187" y="73" transform="rotate(-90 187 73)">XL1</text>
<text x="188.3" y="76.6" transform="rotate(-90 188.3 76.6)">12</text>
<text x="189.5" y="73" transform="rotate(-90 189.5 73)">P0.26</text>
<text x="190.8" y="76.6" transform="rotate(-90 190.8 76.6)">13</text>
<text x="192.1" y="73" transform="rotate(-90 192.1 73)">XL2</text>
<text x="193.3" y="76.6" transform="rotate(-90 193.3 76.6)">14</text>
<text x="194.6" y="73" transform="rotate(-90 194.6 73)">P0.06</text>
<text x="195.9" y="76.6" transform="rotate(-90 195.9 76.6)">15</text>
<text x="197.1" y="73" transform="rotate(-90 197.1 73)">AI3</text>
<text x="198.4" y="76.6" transform="rotate(-90 198.4 76.6)">16</text>
<text x="199.7" y="73" transform="rotate(-90 199.7 73)">P0.08</text>
<text x="201" y="76.6" transform="rotate(-90 201 76.6)">17</text>
<text x="202.2" y="73" transform="rotate(-90 202.2 73)">P1.09</text>
<text x="203.5" y="76.6" transform="rotate(-90 203.5 76.6)">18</text>
<text x="204.8" y="73" transform="rotate(-90 204.8 73)">AI2</text>
<text x="206" y="76.6" transform="rotate(-90 206 76.6)">19</text>
<text x="207.3" y="73" transform="rotate(-90 207.3 73)">VCC</text>
<text x="208.6" y="76.6" transform="rotate(-90 208.6 76.6)">20</text>
<text x="209.8" y="73" transform="rotate(-90 209.8 73)">P12</text>
<text x="211.1" y="76.6" transform="rotate(-90 211.1 76.6)">21</text>
<text x="212.4" y="73" transform="rotate(-90 212.4 73)">GND</text>
<text x="213.7" y="76.6" transform="rotate(-90 213.7 76.6)">22</text>
<text x="214.9" y="73" transform="rotate(-90 214.9 73)">P0.07</text>
<text x="216.2" y="76.6" transform="rotate(-90 216.2 76.6)">23</text>
<text x="217.5" y="73" transform="rotate(-90 217.5 73)">VDH</text>
<text x="218.7" y="76.6" transform="rotate(-90 218.7 76.6)">24</text>
<text x="220" y="73" transform="rotate(-90 220 73)">GND</text>
<text x="221.3" y="76.6" transform="rotate(-90 221.3 76.6)">25</text>
<text x="222.5" y="73" transform="rotate(-90 222.5 73)">DCH</text>
<text x="89.7" y="99.8">NF2</text>
<text x="95.1" y="101.1">42</text>
<text x="95.1" y="98.6">43</text>
<text x="122.8" y="101.1">1</text>
<text x="226.5" y="99.8">P1.06</text>
<text x="228.1" y="97.3">NF2</text>
<text x="233.6" y="101.1">41</text>
<text x="233.6" y="98.6">42</text>
<text x="233.6" y="96">43</text>
<text x="265" y="96">1</text>
<text x="265" y="98.6">2</text>
<text x="265" y="101.1">3</text>
<text x="267.4" y="97.3">1</text>
<text x="267.4" y="99.8">2</text>
<text x="88" y="107.5">P1.04</text>
<text x="88" y="102.4">P1.06</text>
<text x="89.7" y="104.9">NF1</text>
<text x="95.1" y="106.2">40</text>
<text x="95.1" y="103.7">41</text>
<text x="122.8" y="103.7">2</text>
<text x="122.8" y="106.2">3</text>
<text x="125.1" y="102.4">1</text>
<text x="125.1" y="104.9">2</text>
<text x="125.1" y="107.5">3</text>
<text x="177.4" y="107.5">1</text>
<text x="226.5" y="104.9">P1.04</text>
<text x="227.1" y="107.5">SWC</text>
<text x="228.1" y="102.4">NF1</text>
<text x="233.6" y="106.2">39</text>
<text x="233.6" y="103.7">40</text>
<text x="265" y="103.7">4</text>
<text x="267.4" y="102.4">3</text>
<text x="267.4" y="104.9">4</text>
<text x="39" y="110">1</text>
<text x="39" y="112.5">2</text>
<text x="41.3" y="111.3">P1.11</text>
<text x="41.3" y="113.8">P1.10</text>
<text x="88" y="112.5">P1.02</text>
<text x="88.7" y="110">SWC</text>
<text x="95.1" y="113.8">37</text>
<text x="95.1" y="111.3">38</text>
<text x="95.1" y="108.7">39</text>
<text x="122.8" y="108.7">4</text>
<text x="125.1" y="110">4</text>
<text x="177.4" y="110">2</text>
<text x="177.4" y="112.5">3</text>
<text x="179.8" y="108.7">P1.11</text>
<text x="179.8" y="111.3">P1.10</text>
<text x="179.8" y="113.8">P0.03</text>
<text x="226.5" y="110">P1.02</text>
<text x="227.1" y="112.5">SWD</text>
<text x="233.6" y="113.8">36</text>
<text x="233.6" y="111.3">37</text>
<text x="233.6" y="108.7">38</text>
<text x="39" y="115.1">3</text>
<text x="39" y="117.6">4</text>
<text x="41.3" y="116.4">P0.03</text>
<text x="41.3" y="118.9">AI4</text>
<text x="88" y="117.6">P1.00</text>
<text x="88.7" y="115.1">SWD</text>
<text x="95.1" y="118.9">35</text>
<text x="95.1" y="116.4">36</text>
<text x="177.4" y="115.1">4</text>
<text x="177.4" y="117.6">5</text>
<text x="179.8" y="116.4">AI4</text>
<text x="179.8" y="118.9">GND</text>
<text x="226.5" y="117.6">P0.24</text>
<text x="226.5" y="115.1">P1.00</text>
<text x="233.6" y="118.9">34</text>
<text x="233.6" y="116.4">35</text>
<text x="39" y="120.2">5</text>
<text x="39" y="122.7">6</text>
<text x="39" y="125.2">7</text>
<text x="41.3" y="121.4">GND</text>
<text x="41.3" y="124">P1.13</text>
<text x="88" y="125.2">P0.13</text>
<text x="88" y="122.7">P0.22</text>
<text x="88" y="120.2">P0.24</text>
<text x="95.1" y="124">33</text>
<text x="95.1" y="121.4">34</text>
<text x="177.4" y="120.2">6</text>
<text x="177.4" y="122.7">7</text>
<text x="177.4" y="125.2">8</text>
<text x="179.8" y="121.4">P1.13</text>
<text x="179.8" y="124">AI0</text>
<text x="226.5" y="125.2">P0.20</text>
<text x="226.5" y="122.7">P0.13</text>
<text x="226.5" y="120.2">P0.22</text>
<text x="233.6" y="124">32</text>
<text x="233.6" y="121.4">33</text>
<text x="39" y="127.8">8</text>
<text x="39" y="130.3">9</text>
<text x="41.3" y="126.5">AI0</text>
<text x="41.3" y="129.1">AI5</text>
<text x="41.3" y="131.6">AI7</text>
<text x="88" y="127.8">P0.20</text>
<text x="91" y="130.3">D+</text>
<text x="95.1" y="131.6">30</text>
<text x="95.1" y="129.1">31</text>
<text x="95.1" y="126.5">32</text>
<text x="176.1" y="130.3">10</text>
<text x="177.4" y="127.8">9</text>
<text x="179.8" y="126.5">AI5</text>
<text x="179.8" y="129.1">AI7</text>
<text x="179.8" y="131.6">AI6</text>
<text x="228.4" y="130.3">P17</text>
<text x="229.5" y="127.8">D+</text>
<text x="233.6" y="131.6">29</text>
<text x="233.6" y="129.1">30</text>
<text x="233.6" y="126.5">31</text>
<text x="37.7" y="132.9">10</text>
<text x="41.3" y="134.1">AI6</text>
<text x="89.9" y="137.9">P15</text>
<text x="89.9" y="132.9">P17</text>
<text x="91.6" y="135.4">D-</text>
<text x="95.1" y="136.7">28</text>
<text x="95.1" y="134.1">29</text>
<text x="227.9" y="137.9">VBS</text>
<text x="228.4" y="135.4">P15</text>
<text x="230" y="132.9">D-</text>
<text x="233.6" y="136.7">27</text>
<text x="233.6" y="134.1">28</text>
<text x="89.4" y="140.5">VBS</text>
<text x="89.4" y="143">RST</text>
<text x="95.1" y="141.8">26</text>
<text x="95.1" y="139.2">27</text>
<text x="187" y="142.8" transform="rotate(-90 187 142.8)">XL1</text>
<text x="189.5" y="142.8" transform="rotate(-90 189.5 142.8)">P0.26</text>
<text x="192.1" y="142.8" transform="rotate(-90 192.1 142.8)">XL2</text>
<text x="194.6" y="142.8" transform="rotate(-90 194.6 142.8)">P0.06</text>
<text x="197.1" y="142.8" transform="rotate(-90 197.1 142.8)">AI3</text>
<text x="199.7" y="142.8" transform="rotate(-90 199.7 142.8)">P0.08</text>
<text x="202.2" y="142.8" transform="rotate(-90 202.2 142.8)">P1.09</text>
<text x="204.8" y="142.8" transform="rotate(-90 204.8 142.8)">AI2</text>
<text x="207.3" y="142.8" transform="rotate(-90 207.3 142.8)">VCC</text>
<text x="209.8" y="142.8" transform="rotate(-90 209.8 142.8)">P12</text>
<text x="212.4" y="142.8" transform="rotate(-90 212.4 142.8)">GND</text>
<text x="214.9" y="142.8" transform="rotate(-90 214.9 142.8)">P0.07</text>
<text x="217.5" y="142.8" transform="rotate(-90 217.5 142.8)">VDH</text>
<text x="220" y="142.8" transform="rotate(-90 220 142.8)">GND</text>
<text x="222.5" y="142.8" transform="rotate(-90 222.5 142.8)">DCH</text>
<text x="227.9" y="140.5">RST</text>
<text x="233.6" y="139.2">26</text>
<text x="47.3" y="149" transform="rotate(-90 47.3 149)">11</text>
<text x="48.6" y="145.3" transform="rotate(-90 48.6 145.3)">XL1</text>
<text x="49.8" y="149" transform="rotate(-90 49.8 149)">12</text>
<text x="51.1" y="145.3" transform="rotate(-90 51.1 145.3)">P0.26</text>
<text x="52.4" y="149" transform="rotate(-90 52.4 149)">13</text>
<text x="53.6" y="145.3" transform="rotate(-90 53.6 145.3)">XL2</text>
<text x="54.9" y="149" transform="rotate(-90 54.9 149)">14</text>
<text x="56.2" y="145.3" transform="rotate(-90 56.2 145.3)">P0.06</text>
<text x="57.4" y="149" transform="rotate(-90 57.4 149)">15</text>
<text x="58.7" y="145.3" transform="rotate(-90 58.7 145.3)">AI3</text>
<text x="60" y="149" transform="rotate(-90 60 149)">16</text>
<text x="61.3" y="145.3" transform="rotate(-90 61.3 145.3)">P0.08</text>
<text x="62.5" y="149" transform="rotate(-90 62.5 149)">17</text>
<text x="63.8" y="145.3" transform="rotate(-90 63.8 145.3)">P1.09</text>
<text x="65.1" y="149" transform="rotate(-90 65.1 149)">18</text>
<text x="66.3" y="145.3" transform="rotate(-90 66.3 145.3)">AI2</text>
<text x="67.6" y="149" transform="rotate(-90 67.6 149)">19</text>
<text x="68.9" y="145.3" transform="rotate(-90 68.9 145.3)">VCC</text>
<text x="70.1" y="149" transform="rotate(-90 70.1 149)">20</text>
<text x="71.4" y="145.3" transform="rotate(-90 71.4 145.3)">P12</text>
<text x="72.7" y="149" transform="rotate(-90 72.7 149)">21</text>
<text x="74" y="145.3" transform="rotate(-90 74 145.3)">GND</text>
<text x="75.2" y="149" transform="rotate(-90 75.2 149)">22</text>
<text x="76.5" y="145.3" transform="rotate(-90 76.5 145.3)">P0.07</text>
<text x="77.8" y="149" transform="rotate(-90 77.8 149)">23</text>
<text x="79" y="145.3" transform="rotate(-90 79 145.3)">VDH</text>
<text x="80.3" y="149" transform="rotate(-90 80.3 149)">24</text>
<text x="81.6" y="145.3" transform="rotate(-90 81.6 145.3)">GND</text>
<text x="82.8" y="149" transform="rotate(-90 82.8 149)">25</text>
<text x="84.1" y="145.3" transform="rotate(-90 84.1 145.3)">DCH</text>
<text x="185.7" y="146.4" transform="rotate(-90 185.7 146.4)">11</text>
<text x="188.3" y="146.4" transform="rotate(-90 188.3 146.4)">12</text>
<text x="190.8" y="146.4" transform="rotate(-90 190.8 146.4)">13</text>
<text x="193.3" y="146.4" transform="rotate(-90 193.3 146.4)">14</text>
<text x="195.9" y="146.4" transform="rotate(-90 195.9 146.4)">15</text>
<text x="198.4" y="146.4" transform="rotate(-90 198.4 146.4)">16</text>
<text x="201" y="146.4" transform="rotate(-90 201 146.4)">17</text>
<text x="203.5" y="146.4" transform="rotate(-90 203.5 146.4)">18</text>
<text x="206" y="146.4" transform="rotate(-90 206 146.4)">19</text>
<text x="208.6" y="146.4" transform="rotate(-90 208.6 146.4)">20</text>
<text x="211.1" y="146.4" transform="rotate(-90 211.1 146.4)">21</text>
<text x="213.7" y="146.4" transform="rotate(-90 213.7 146.4)">22</text>
<text x="216.2" y="146.4" transform="rotate(-90 216.2 146.4)">23</text>
<text x="218.7" y="146.4" transform="rotate(-90 218.7 146.4)">24</text>
<text x="221.3" y="146.4" transform="rotate(-90 221.3 146.4)">25</text>
</g>
<g font-size="2.3" fill="#00f">
<text x="120.4" y="57.7">DP1</text>
<text x="260.1" y="57.7">DP2</text>
<text x="120.4" y="62.8">DM1</text>
<text x="260.1" y="62.8">DM2</text>
<text x="121.7" y="130.1">DP3</text>
<text x="260.1" y="127.6">DP4</text>
<text x="121.7" y="135.2">DM3</text>
<text x="260.1" y="132.6">DM4</text>
</g>
<g font-size="2.2" fill="#000080">
<text x="102.6" y="81.8">R14</text>
<text x="238.5" y="81.8">R15</text>
<text x="100.1" y="154.2">R16</text>
<text x="238.5" y="150.4">R17</text>
</g>
<g font-size="2.2" fill="#00f">
<text x="102.6" y="84.4">10k</text>
<text x="238.5" y="84.4">10k</text>
<text x="238.5" y="153">10k</text>
<text x="100.1" y="156.8">10k</text>
</g>
<g font-size="1.6" fill="#000080">
<text x="262.6" y="19.8">J4</text>
<text x="119.1" y="24.8">J3</text>
<text x="266.4" y="93.4">J6</text>
<text x="124.2" y="98.5">J5</text>
</g>
</svg>
